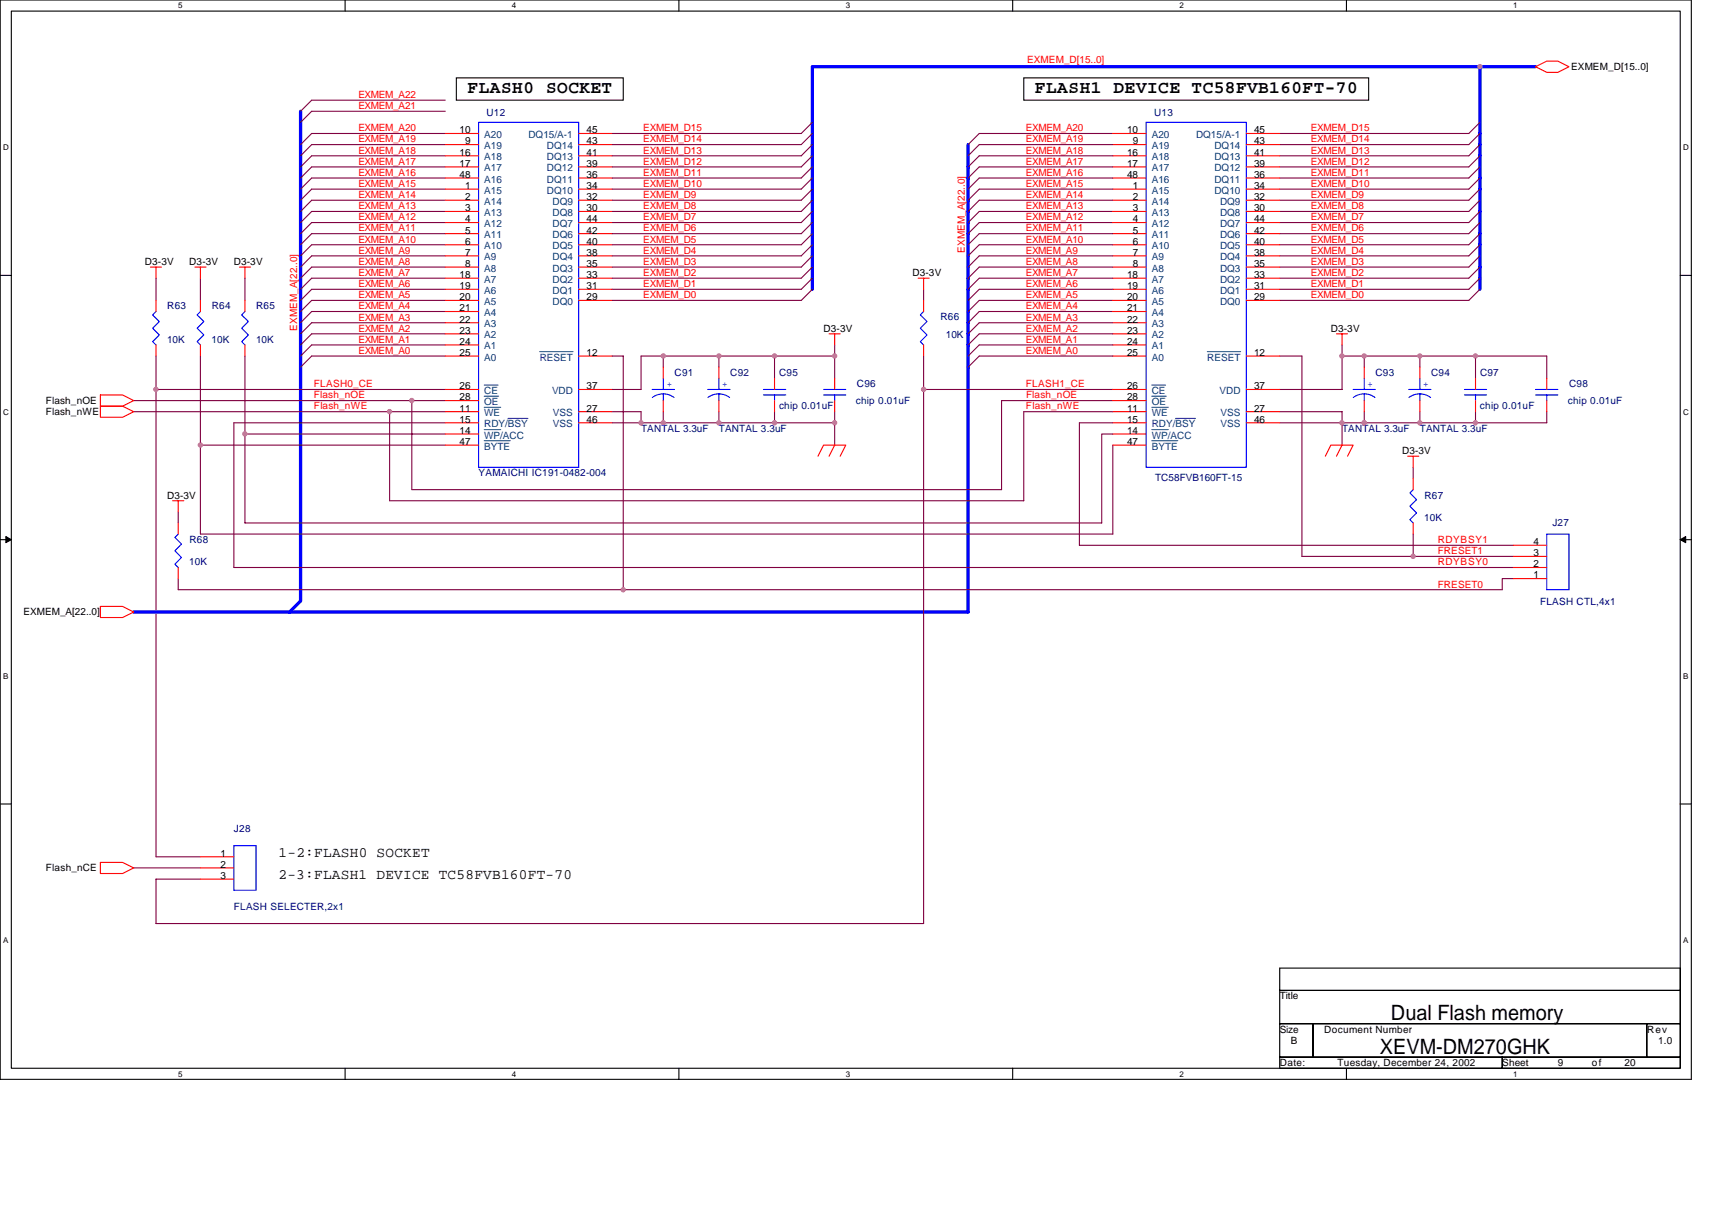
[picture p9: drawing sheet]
<svg xmlns="http://www.w3.org/2000/svg" width="297mm" height="210mm" viewBox="0 0 297 210" stroke-linecap="round" stroke-linejoin="round" font-family="sans-serif">
<path d="M0 0h293.5v187.2h-293.5zM2 1.9h289.5v183.4h-289.5z" fill="none" stroke="#000" stroke-width=".19"/>
<g fill="#fff">
<path d="M30.9 .2h.8v1.6h-.8z"/>
<path d="M30.9 185.5h.8v1.6h-.8z"/>
</g>
<path d="M59.9 0v1.9M59.9 185.3v1.9" fill="none" stroke="#000" stroke-width=".19"/>
<g fill="#fff">
<path d="M88.8 .2h.8v1.6h-.8z"/>
<path d="M88.8 185.5h.8v1.6h-.8z"/>
</g>
<path d="M117.8 0v1.9M117.8 185.3v1.9" fill="none" stroke="#000" stroke-width=".19"/>
<g fill="#fff">
<path d="M146.7 .2h.8v1.6h-.8z"/>
<path d="M146.7 185.5h.8v1.6h-.8z"/>
</g>
<path d="M175.7 0v1.9M175.7 185.3v1.9" fill="none" stroke="#000" stroke-width=".19"/>
<g fill="#fff">
<path d="M204.7 .2h.7v1.6h-.7z"/>
<path d="M204.7 185.5h.7v1.6h-.7z"/>
</g>
<path d="M233.6 0v1.9M233.6 185.3v1.9" fill="none" stroke="#000" stroke-width=".19"/>
<g fill="#fff">
<path d="M262.6 .2h.7v1.6h-.7z"/>
<path d="M262.6 185.5h.7v1.6h-.7z"/>
<path d="M.5 24.8h1v1.6h-1z"/>
<path d="M292 24.8h1v1.6h-1z"/>
<path d="M.5 70.7h1v1.5h-1z"/>
<path d="M292 70.7h1v1.5h-1z"/>
</g>
<path d="M0 47.8h2M291.5 47.8h2" fill="none" stroke="#000" stroke-width=".19"/>
<g fill="#fff">
<path d="M.5 116.5h.9v1.6h-.9z"/>
<path d="M292 116.5h.9v1.6h-.9z"/>
</g>
<path d="M0 93.6h2M291.5 93.6h2" fill="none" stroke="#000" stroke-width=".19"/>
<path d="M1 93.1l1 .5-1 .5zM291.5 93.6l1-.5v1z" fill="#000" stroke="#000" stroke-width=".17"/>
<g fill="#fff">
<path d="M.5 162.4h.9v1.5h-.9z"/>
<path d="M292 162.4h.9v1.5h-.9z"/>
</g>
<path d="M79.2 13.5h28.9v3.9h-28.9zM177.6 13.5h59.9v3.9h-59.9zM0 139.5h2M291.5 139.5h2M222 167.9h69.5v3.9h-69.5zM222 171.8h69.5v5.8h-69.5zM222 177.6h5.8v5.8h-5.8zM227.8 177.6h57.9v5.8h-57.9zM285.7 177.6h5.8v5.8h-5.8zM222 183.4h38.6v1.9h-38.6zM260.6 183.4h30.9v1.9h-30.9z" fill="none" stroke="#000" stroke-width=".19"/>
<g fill="none" stroke="#800040" stroke-width=".19">
<path d="M77.3 17.4h-23.2l-1.9 1.9M77.3 19.3h-23.2l-1.9 1.9M77.3 36.7h-23.2l-1.9 1.9M77.3 32.8h-23.2l-1.9 1.9M77.3 29h-23.2l-1.9 1.9M77.3 23.2h-23.2l-1.9 1.9M77.3 27h-23.2l-1.9 2M77.3 38.6h-23.2l-1.9 1.9M77.3 34.7h-23.2l-1.9 2M77.3 30.9h-23.2l-1.9 1.9M77.3 25.1h-23.2l-1.9 1.9M140.9 36.7l-1.9 1.9h-32.8"/>
<path d="M140.9 34.7l-1.9 2h-32.8M140.9 30.9l-1.9 1.9h-32.8M140.9 25.1l-1.9 1.9h-32.8M140.9 23.2l-1.9 1.9h-32.8M140.9 38.6l-1.9 1.9h-32.8M140.9 32.8l-1.9 1.9h-32.8M140.9 29l-1.9 1.9h-32.8M140.9 21.2l-1.9 2h-32.8M140.9 27l-1.9 2h-32.8M193.1 36.7h-23.2l-1.9 1.9M193.1 32.8h-23.2l-1.9 1.9M193.1 29h-23.2l-1.9 1.9"/>
<path d="M193.1 23.2h-23.2l-1.9 1.9M193.1 27h-23.2l-1.9 2M193.1 38.6h-23.2l-1.9 1.9M193.1 34.7h-23.2l-1.9 2M193.1 30.9h-23.2l-1.9 1.9M193.1 25.1h-23.2l-1.9 1.9M256.8 38.6l-2 1.9h-32.8M256.8 25.1l-2 1.9h-32.8M256.8 27l-2 2h-32.8M256.8 34.7l-2 2h-32.8M256.8 32.8l-2 1.9h-32.8M256.8 36.7l-2 1.9h-32.8"/>
<path d="M256.8 30.9l-2 1.9h-32.8M256.8 29l-2 1.9h-32.8M256.8 21.2l-2 2h-32.8M256.8 23.2l-2 1.9h-32.8M27.1 48.3v3.8M34.8 48.3v3.8M42.5 48.3v3.8M77.3 40.5h-23.2l-1.9 2M77.3 59.8h-23.2l-1.9 2M77.3 50.2h-23.2l-1.9 1.9M77.3 54h-23.2l-1.9 2M77.3 46.3h-23.2l-1.9 2"/>
<path d="M77.3 42.5h-23.2l-1.9 1.9M77.3 57.9h-23.2l-1.9 1.9M77.3 52.1h-23.2l-1.9 1.9M77.3 48.3h-23.2l-1.9 1.9M77.3 56h-23.2l-1.9 1.9M77.3 44.4h-23.2l-1.9 1.9M140.9 48.3l-1.9 1.9h-32.8M140.9 50.2l-1.9 1.9h-32.8M140.9 40.5l-1.9 2h-32.8M140.9 46.3l-1.9 2h-32.8M140.9 42.5l-1.9 1.9h-32.8M140.9 44.4l-1.9 1.9h-32.8"/>
<path d="M144.8 59.8v5.8M160.2 50.2v1.9M168 48.3h.1M193.1 40.5h-23.2l-1.9 2M193.1 59.8h-23.2l-1.9 2M193.1 50.2h-23.2l-1.9 1.9M193.1 54h-23.2l-1.9 2M193.1 42.5h-23.2l-1.9 1.9M193.1 57.9h-23.2l-1.9 1.9M193.1 52.1h-23.2l-1.9 1.9M193.1 48.3h-23.2l-1.9 1.9M193.1 56h-23.2l-1.9 1.9"/>
<path d="M193.1 44.4h-23.2l-1.9 1.9M193.1 46.3h-23.2l-1.9 2M232.9 59.8v7.8h-10.9M256.8 50.2l-2 1.9h-32.8M256.8 42.5l-2 1.9h-32.8M256.8 44.4l-2 1.9h-32.8M256.8 48.3l-2 1.9h-32.8M256.8 46.3l-2 2h-32.8M256.8 40.5l-2 2h-32.8M23.2 71.4h44.4v15.5h110v-15.5h15.5M23.2 69.5h54.1M27.1 61.8v86.8h7.7"/>
<path d="M27.1 67.6h50.2M34.8 61.8v15.4M42.5 61.8v13.5h34.8M42.5 75.3v15.4h148.7v-15.4h1.9M67.6 71.4h9.7M71.5 69.5v15.4h102.3v-15.4h19.3M77.3 77.2h-42.5v15.4h158.3v-15.4M77.3 61.8h-23.2l-1.9 1.9M77.3 73.3h-36.7v25.1h222M106.2 61.8h1.9v40.5M106.2 71.4h5v1.9M106.2 73.3h38.6"/>
<path d="M115.1 61.8v1.9M115.1 71.4v1.9M124.7 61.8v1.9M124.7 71.4v1.9M134.4 61.8v3.8M134.4 71.4v1.9M144.8 71.4v5.8M144.8 61.8h-33.6v5.8h-5M160.2 61.8v98.4h-133.1v-7.7h7.7M160.2 67.6h32.9M193.1 61.8h-23.2l-1.9 1.9M193.1 73.3h-5.8v21.3h75.3"/>
<path d="M222 61.8h3.9v34.7h19.3M222 71.4h10.9v5.8M232.9 61.8h35.5v3.8M236.7 61.8v1.9M236.7 71.4v1.9M246.4 61.8v1.9M246.4 71.4v1.9M256 61.8v3.8M256 71.4v1.9M268.4 71.4v1.9h-46.4M30.9 88.8v1.9M245.2 92.6v3.9h17.4"/>
<path d="M245.2 81.1v1.9M30.9 100.4v1.9h229.7v-1.9h2M23.2 150.6h11.6"/>
</g>
<path d="M52.2 19.3v84.9l-2 2M256.8 11.6v38.6M266.4 11.6h-125.5v38.6M168 25.1v81.1h-144.8" fill="none" stroke="#00f" stroke-width=".57"/>
<g fill="none" stroke="#f00" stroke-width=".19">
<path d="M266.4 11.6l2-1h1.9l1.9 1-1.9 1h-1.9zM77.3 38.6h5.7M77.3 36.7h5.7M77.3 34.7h5.7M77.3 32.8h5.7M77.3 30.9h5.7M77.3 29h5.7M77.3 27h5.7M77.3 25.1h5.7M77.3 23.2h5.7M100.4 38.6h5.8M100.4 36.7h5.8"/>
<path d="M100.4 34.7h5.8M100.4 32.8h5.8M100.4 30.9h5.8M100.4 29h5.8M100.4 27h5.8M100.4 25.1h5.8M100.4 23.2h5.8M193.1 38.6h5.8M193.1 36.7h5.8M193.1 34.7h5.8M193.1 32.8h5.8M193.1 30.9h5.8"/>
<path d="M193.1 29h5.8M193.1 27h5.8M193.1 25.1h5.8M193.1 23.2h5.8M216.2 38.6h5.8M216.2 36.7h5.8M216.2 34.7h5.8M216.2 32.8h5.8M216.2 30.9h5.8M216.2 29h5.8M216.2 27h5.8M216.2 25.1h5.8"/>
<path d="M216.2 23.2h5.8M26.1 46.3h1.9M27.1 46.3v2M27.1 52.1v1.9M27.1 59.8v2M33.8 46.3h1.9M34.8 46.3v2M34.8 52.1v1.9M34.8 59.8v2M41.5 46.3h2M42.5 46.3v2M42.5 52.1v1.9"/>
<path d="M42.5 59.8v2M77.3 57.9h5.7M77.3 46.3h5.7M77.3 48.3h5.7M77.3 59.8h5.7M77.3 56h5.7M77.3 54h5.7M77.3 52.1h5.7M77.3 50.2h5.7M77.3 44.4h5.7M77.3 42.5h5.7M77.3 40.5h5.7"/>
<path d="M100.4 46.3h5.8M100.4 48.3h5.8M100.4 52.1h5.8M100.4 50.2h5.8M100.4 44.4h5.8M100.4 42.5h5.8M100.4 40.5h5.8M143.8 57.9h2M144.8 57.9v1.9M159.3 48.3h1.9M160.2 48.3v1.9M160.2 52.1v1.9"/>
<path d="M160.2 59.8v2M193.1 57.9h5.8M193.1 46.3h5.8M193.1 48.3h5.8M193.1 59.8h5.8M193.1 56h5.8M193.1 54h5.8M193.1 52.1h5.8M193.1 50.2h5.8M193.1 44.4h5.8M193.1 42.5h5.8M193.1 40.5h5.8"/>
<path d="M216.2 46.3h5.8M216.2 48.3h5.8M216.2 52.1h5.8M216.2 50.2h5.8M216.2 44.4h5.8M216.2 42.5h5.8M216.2 40.5h5.8M231.9 57.9h1.9M232.9 57.9v1.9M17.4 68.5h3.9l1.9 1-1.9 1h-3.9zM17.4 70.5h3.9l1.9 .9-1.9 1h-3.9zM77.3 61.8h5.7"/>
<path d="M77.3 67.6h5.7M77.3 69.5h5.7M77.3 77.2h5.7M77.3 71.4h5.7M77.3 73.3h5.7M77.3 75.3h5.7M100.4 61.8h5.8M100.4 67.6h5.8M100.4 71.4h5.8M100.4 73.3h5.8M115.1 63.7v1.9M115.1 69.5v1.9"/>
<path d="M124.7 63.7v1.9M124.7 69.5v1.9M134.4 65.6v2M134.4 69.5v1.9M141.9 79.1l1-1.9h3.8l-.9 1.9M144.8 77.2l-1 1.9M144.8 65.6v2M144.8 69.5v1.9M193.1 61.8h5.8M193.1 67.6h5.8M193.1 69.5h5.8M193.1 77.2h5.8"/>
<path d="M193.1 71.4h5.8M193.1 73.3h5.8M193.1 75.3h5.8M216.2 61.8h5.8M216.2 67.6h5.8M216.2 71.4h5.8M216.2 73.3h5.8M230 79.1l.9-1.9h3.9l-1 1.9M232.9 77.2l-1 1.9M236.7 63.7v1.9M236.7 69.5v1.9M244.2 79.1h2"/>
<path d="M245.2 79.1v2M246.4 63.7v1.9M246.4 69.5v1.9M256 65.6v2M256 69.5v1.9M268.4 65.6v2M268.4 69.5v1.9M29.9 86.9h2M30.9 86.9v1.9M30.9 90.7v1.9M30.9 98.4v2M245.2 83v1.9"/>
<path d="M245.2 90.7v1.9M262.6 98.4h5.8M262.6 96.5h5.8M262.6 94.6h5.8M17.4 105.2h3.9l1.9 1-1.9 .9h-3.9zM262.6 100.4h5.8M17.4 149.6h3.9l1.9 1-1.9 .9h-3.9zM34.8 148.6h5.8M34.8 150.6h5.8M34.8 152.5h5.8"/>
</g>
<g fill="none" stroke="#00f" stroke-width=".19">
<path d="M83 21.2h17.4v59.9h-17.4zM198.9 21.2h17.3v59.9h-17.3zM27.1 54l-.6 .6 1.1 1.2-1.1 1.1 1.1 1.2-1.1 1.2 .6 .5M34.8 54l-.6 .6 1.2 1.2-1.2 1.1 1.2 1.2-1.2 1.2 .6 .5M42.5 54l-.6 .6 1.2 1.2-1.2 1.1 1.2 1.2-1.2 1.2 .6 .5M160.2 54l-.5 .6 1.1 1.2-1.1 1.1 1.1 1.2-1.1 1.2 .5 .5M113.2 67.6h3.8M113.2 69a3.1 3.1 0 0 1 3.7 0M115.1 65.6v2M115.1 68.3v1.2M122.8 67.6h3.9M122.8 69a3.1 3.1 0 0 1 3.8 0"/>
<path d="M124.7 65.6v2M124.7 68.3v1.2M132.5 67.6h3.8M132.5 68.5h3.8M134.4 68.5v1M142.9 67.6h3.8M142.9 68.5h3.8M144.8 68.5v1M234.8 67.6h3.8M234.8 69a3.1 3.1 0 0 1 3.8 0M236.7 65.6v2M236.7 68.3v1.2"/>
<path d="M244.4 67.6h3.9M244.5 69a3.1 3.1 0 0 1 3.7 0M246.4 65.6v2M246.4 68.3v1.2M254.1 67.6h3.8M254.1 68.5h3.8M256 68.5v1M266.4 67.6h3.9M266.4 68.5h3.9M268.4 68.5v1M30.9 92.6l-.6 .6 1.2 1.2-1.2 1.1 1.2 1.2-1.2 1.2 .6 .5M245.2 84.9l-.6 .6 1.2 1.2-1.2 1.1 1.2 1.2-1.2 1.1 .6 .6"/>
<path d="M268.4 92.6h3.8v9.7h-3.8zM40.6 146.7h3.8v7.7h-3.8z"/>
</g>
<g fill="none" stroke="#004080" stroke-width=".17">
<path d="M84 66.8h2.4M84 68.7h2.5M84 76.5h4.5M84 70.7h2.9M84 74.5h2.9M88.1 72.6h3.5M93.6 61h5.8M199.8 66.8h2.4M199.8 68.7h2.6M199.8 76.5h4.6M199.8 70.7h2.9M199.8 74.5h2.9"/>
<path d="M204 72.6h3.4M209.5 61h5.8"/>
</g>
<g fill="#f0f" stroke="#f0f" stroke-width=".19">
<circle cx="108.1" cy="102.3" r=".38"/>
<circle cx="67.6" cy="71.4" r=".38"/>
<circle cx="71.4" cy="69.5" r=".38"/>
<circle cx="27.1" cy="67.6" r=".38"/>
<circle cx="111.2" cy="73.3" r=".38"/>
<circle cx="256" cy="73.3" r=".38"/>
<circle cx="246.3" cy="61.8" r=".38"/>
<circle cx="236.7" cy="73.3" r=".38"/>
<circle cx="232.8" cy="73.3" r=".38"/>
<circle cx="232.8" cy="61.8" r=".38"/>
<circle cx="256" cy="61.8" r=".38"/>
<circle cx="246.3" cy="73.3" r=".38"/>
<circle cx="236.7" cy="61.8" r=".38"/>
<circle cx="124.7" cy="73.3" r=".38"/>
<circle cx="256.8" cy="11.6" r=".38"/>
<circle cx="134.4" cy="73.3" r=".38"/>
<circle cx="144.8" cy="73.3" r=".38"/>
<circle cx="115.1" cy="73.3" r=".38"/>
<circle cx="134.4" cy="61.8" r=".38"/>
<circle cx="144.8" cy="61.8" r=".38"/>
<circle cx="115.1" cy="61.8" r=".38"/>
<circle cx="124.7" cy="61.8" r=".38"/>
<circle cx="160.3" cy="67.6" r=".38"/>
<circle cx="42.5" cy="75.3" r=".38"/>
<circle cx="34.8" cy="77.2" r=".38"/>
<circle cx="245.2" cy="96.5" r=".38"/>
</g>
<g font-size="3.7">
<text x="241.3" y="177">Dual Flash memory</text>
<text x="239.4" y="182.8">XEVM-DM270GHK</text>
</g>
<g font-size="3.1">
<text x="81.1" y="16.1">FLASH0 SOCKET</text>
<text x="179.6" y="16.1">FLASH1 DEVICE TC58FVB160FT-70</text>
</g>
<g font-size="2.5">
<text x="48.3" y="148.7">1-2:FLASH0 SOCKET</text>
<text x="48.3" y="152.5">2-3:FLASH1 DEVICE TC58FVB160FT-70</text>
</g>
<g font-size="1.7" fill="#f00">
<text x="178.2" y="11">EXMEM_D[15..0]</text>
<text x="62.2" y="17">EXMEM_A22</text>
<text x="62.2" y="22.8">EXMEM_A20</text>
<text x="62.2" y="18.9">EXMEM_A21</text>
<text x="111.6" y="22.8">EXMEM_D15</text>
<text x="178" y="22.8">EXMEM_A20</text>
<text x="227.4" y="22.8">EXMEM_D15</text>
<text x="62.2" y="26.6">EXMEM_A18</text>
<text x="62.2" y="24.7">EXMEM_A19</text>
<text x="62.2" y="28.6">EXMEM_A17</text>
<text x="111.6" y="26.6">EXMEM_D13</text>
<text x="111.6" y="24.7">EXMEM_D14</text>
<text x="111.6" y="28.6">EXMEM_D12</text>
<text x="178" y="26.6">EXMEM_A18</text>
<text x="178" y="24.7">EXMEM_A19</text>
<text x="178" y="28.6">EXMEM_A17</text>
<text x="227.4" y="28.6">EXMEM_D12</text>
<text x="227.4" y="26.6">EXMEM_D13</text>
<text x="227.4" y="24.7">EXMEM_D14</text>
<text x="62.2" y="34.4">EXMEM_A14</text>
<text x="62.2" y="32.4">EXMEM_A15</text>
<text x="62.2" y="30.5">EXMEM_A16</text>
<text x="111.6" y="32.4">EXMEM_D10</text>
<text x="111.6" y="34.4">EXMEM_D9</text>
<text x="111.6" y="30.5">EXMEM_D11</text>
<text x="178" y="34.4">EXMEM_A14</text>
<text x="178" y="32.4">EXMEM_A15</text>
<text x="178" y="30.5">EXMEM_A16</text>
<text x="227.4" y="30.5">EXMEM_D11</text>
<text x="227.4" y="32.4">EXMEM_D10</text>
<text x="227.4" y="34.4">EXMEM_D9</text>
<text x="62.2" y="36.3">EXMEM_A13</text>
<text x="62.2" y="38.2">EXMEM_A12</text>
<text x="62.2" y="40.2">EXMEM_A11</text>
<text x="111.6" y="36.3">EXMEM_D8</text>
<text x="111.6" y="38.2">EXMEM_D7</text>
<text x="111.6" y="40.2">EXMEM_D6</text>
<text x="178" y="36.3">EXMEM_A13</text>
<text x="178" y="40.2">EXMEM_A11</text>
<text x="178" y="38.2">EXMEM_A12</text>
<text x="227.4" y="38.2">EXMEM_D7</text>
<text x="227.4" y="40.2">EXMEM_D6</text>
<text x="227.4" y="36.3">EXMEM_D8</text>
<text x="62.2" y="47.9">EXMEM_A7</text>
<text x="62.2" y="44">EXMEM_A9</text>
<text x="62.2" y="42.1">EXMEM_A10</text>
<text x="62.2" y="46">EXMEM_A8</text>
<text x="111.6" y="47.9">EXMEM_D2</text>
<text x="111.6" y="44">EXMEM_D4</text>
<text x="111.6" y="46">EXMEM_D3</text>
<text x="111.6" y="42.1">EXMEM_D5</text>
<text x="167.4" y="43.8" transform="rotate(-90 167.4 43.8)">EXMEM_A[22..0]</text>
<text x="178" y="42.1">EXMEM_A10</text>
<text x="178" y="46">EXMEM_A8</text>
<text x="178" y="47.9">EXMEM_A7</text>
<text x="178" y="44">EXMEM_A9</text>
<text x="227.4" y="44">EXMEM_D4</text>
<text x="227.4" y="46">EXMEM_D3</text>
<text x="227.4" y="42.1">EXMEM_D5</text>
<text x="227.4" y="47.9">EXMEM_D2</text>
<text x="62.2" y="49.8">EXMEM_A6</text>
<text x="62.2" y="51.7">EXMEM_A5</text>
<text x="62.2" y="53.7">EXMEM_A4</text>
<text x="111.6" y="49.8">EXMEM_D1</text>
<text x="111.6" y="51.7">EXMEM_D0</text>
<text x="178" y="51.7">EXMEM_A5</text>
<text x="178" y="49.8">EXMEM_A6</text>
<text x="178" y="53.7">EXMEM_A4</text>
<text x="227.4" y="51.7">EXMEM_D0</text>
<text x="227.4" y="49.8">EXMEM_D1</text>
<text x="51.6" y="57.3" transform="rotate(-90 51.6 57.3)">EXMEM_A[22..0]</text>
<text x="62.2" y="57.5">EXMEM_A2</text>
<text x="62.2" y="55.6">EXMEM_A3</text>
<text x="62.2" y="59.5">EXMEM_A1</text>
<text x="178" y="55.6">EXMEM_A3</text>
<text x="178" y="59.5">EXMEM_A1</text>
<text x="178" y="57.5">EXMEM_A2</text>
<text x="62.2" y="61.4">EXMEM_A0</text>
<text x="178" y="61.4">EXMEM_A0</text>
<text x="54.5" y="67.2">FLASH0_CE</text>
<text x="54.5" y="71">Flash_nWE</text>
<text x="54.5" y="69.1">Flash_nOE</text>
<text x="178" y="67.2">FLASH1_CE</text>
<text x="178" y="71">Flash_nWE</text>
<text x="178" y="69.1">Flash_nOE</text>
<text x="249.4" y="94.2">RDYBSY1</text>
<text x="249.4" y="98.1">RDYBSY0</text>
<text x="249.4" y="96.1">FRESET1</text>
<text x="249.4" y="101.9">FRESET0</text>
</g>
<g font-size="1.7">
<text x="272.6" y="12.1">EXMEM_D[15..0]</text>
<text x="79.7" y="23.1">10</text>
<text x="101.8" y="23.1">45</text>
<text x="195.6" y="23.1">10</text>
<text x="217.6" y="23.1">45</text>
<text x="79.7" y="28.9">17</text>
<text x="79.7" y="27">16</text>
<text x="80.7" y="25.1">9</text>
<text x="101.8" y="28.9">39</text>
<text x="101.8" y="27">41</text>
<text x="101.8" y="25.1">43</text>
<text x="195.6" y="28.9">17</text>
<text x="195.6" y="27">16</text>
<text x="196.5" y="25.1">9</text>
<text x="217.6" y="28.9">39</text>
<text x="217.6" y="27">41</text>
<text x="217.6" y="25.1">43</text>
<text x="79.7" y="30.9">48</text>
<text x="80.7" y="34.7">2</text>
<text x="80.7" y="32.8">1</text>
<text x="101.8" y="32.8">34</text>
<text x="101.8" y="30.9">36</text>
<text x="101.8" y="34.7">32</text>
<text x="195.6" y="30.9">48</text>
<text x="196.5" y="34.7">2</text>
<text x="196.5" y="32.8">1</text>
<text x="217.6" y="32.8">34</text>
<text x="217.6" y="30.9">36</text>
<text x="217.6" y="34.7">32</text>
<text x="80.7" y="40.5">5</text>
<text x="80.7" y="38.6">4</text>
<text x="80.7" y="36.7">3</text>
<text x="101.8" y="40.5">42</text>
<text x="101.8" y="38.6">44</text>
<text x="101.8" y="36.7">30</text>
<text x="196.5" y="40.5">5</text>
<text x="196.5" y="38.6">4</text>
<text x="196.5" y="36.7">3</text>
<text x="217.6" y="40.5">42</text>
<text x="217.6" y="38.6">44</text>
<text x="217.6" y="36.7">30</text>
<text x="25.1" y="45.9">D3-3V</text>
<text x="32.8" y="45.9">D3-3V</text>
<text x="40.6" y="45.9">D3-3V</text>
<text x="80.7" y="46.3">8</text>
<text x="80.7" y="44.4">7</text>
<text x="80.7" y="42.4">6</text>
<text x="101.8" y="46.3">35</text>
<text x="101.8" y="44.4">38</text>
<text x="101.8" y="42.4">40</text>
<text x="158.3" y="47.9">D3-3V</text>
<text x="196.5" y="46.3">8</text>
<text x="196.5" y="44.4">7</text>
<text x="196.5" y="42.4">6</text>
<text x="217.6" y="46.3">35</text>
<text x="217.6" y="44.4">38</text>
<text x="217.6" y="42.4">40</text>
<text x="79.7" y="52.1">20</text>
<text x="79.7" y="50.2">19</text>
<text x="79.7" y="48.2">18</text>
<text x="101.8" y="52.1">29</text>
<text x="101.8" y="50.2">31</text>
<text x="101.8" y="48.2">33</text>
<text x="195.6" y="52.1">20</text>
<text x="195.6" y="50.2">19</text>
<text x="195.6" y="48.2">18</text>
<text x="217.6" y="52.1">29</text>
<text x="217.6" y="50.2">31</text>
<text x="217.6" y="48.2">33</text>
<text x="79.7" y="59.8">24</text>
<text x="79.7" y="57.9">23</text>
<text x="79.7" y="56">22</text>
<text x="79.7" y="54">21</text>
<text x="142.9" y="57.5">D3-3V</text>
<text x="195.6" y="59.8">24</text>
<text x="195.6" y="57.9">23</text>
<text x="195.6" y="56">22</text>
<text x="195.6" y="54">21</text>
<text x="230.9" y="57.5">D3-3V</text>
<text x="79.7" y="61.7">25</text>
<text x="101.8" y="61.7">12</text>
<text x="195.6" y="61.7">25</text>
<text x="217.6" y="61.7">12</text>
<text x="8" y="70.1">Flash_nOE</text>
<text x="79.7" y="67.5">26</text>
<text x="79.7" y="69.5">28</text>
<text x="79.7" y="71.4">11</text>
<text x="101.8" y="67.5">37</text>
<text x="101.8" y="71.4">27</text>
<text x="195.6" y="67.5">26</text>
<text x="195.6" y="69.5">28</text>
<text x="195.6" y="71.4">11</text>
<text x="217.6" y="67.5">37</text>
<text x="217.6" y="71.4">27</text>
<text x="8" y="72">Flash_nWE</text>
<text x="79.7" y="77.2">47</text>
<text x="79.7" y="73.3">15</text>
<text x="79.7" y="75.3">14</text>
<text x="101.8" y="73.3">46</text>
<text x="195.6" y="77.2">47</text>
<text x="195.6" y="73.3">15</text>
<text x="195.6" y="75.3">14</text>
<text x="217.6" y="73.3">46</text>
<text x="243.3" y="78.8">D3-3V</text>
<text x="29" y="86.5">D3-3V</text>
<text x="266" y="94.6">4</text>
<text x="266" y="100.4">1</text>
<text x="266" y="98.4">2</text>
<text x="266" y="96.5">3</text>
<text x="4.1" y="106.7">EXMEM_A[22..0]</text>
<text x="38.2" y="148.6">1</text>
<text x="8" y="151.2">Flash_nCE</text>
<text x="38.2" y="150.5">2</text>
<text x="38.2" y="152.5">3</text>
<text x="222" y="173.4">Title</text>
<text x="222" y="179.1">Size</text>
<text x="229.8" y="179.1">Document Number</text>
<text x="285.8" y="179.1">Rev</text>
<text x="222.1" y="184.9">Date:</text>
<text x="224" y="181.1">B</text>
<text x="232.1" y="184.9">Tuesday, December 24, 2002</text>
<text x="260.6" y="184.9">Sheet</text>
<text x="270.3" y="184.9">9</text>
<text x="276.2" y="184.9">of</text>
<text x="281.9" y="184.9">20</text>
<text x="287.7" y="181.1">1.0</text>
</g>
<g font-size="1.7" fill="#004080">
<text x="84" y="23.9">A20</text>
<text x="91.7" y="23.9">DQ15/A-1</text>
<text x="199.8" y="23.9">A20</text>
<text x="207.5" y="23.9">DQ15/A-1</text>
<text x="84" y="29.7">A17</text>
<text x="84" y="27.8">A18</text>
<text x="84" y="25.9">A19</text>
<text x="94.9" y="29.7">DQ12</text>
<text x="94.9" y="27.8">DQ13</text>
<text x="94.9" y="25.9">DQ14</text>
<text x="199.8" y="29.7">A17</text>
<text x="199.8" y="27.8">A18</text>
<text x="199.8" y="25.9">A19</text>
<text x="210.7" y="29.7">DQ12</text>
<text x="210.7" y="27.8">DQ13</text>
<text x="210.7" y="25.9">DQ14</text>
<text x="84" y="35.5">A14</text>
<text x="84" y="33.6">A15</text>
<text x="84" y="31.7">A16</text>
<text x="94.9" y="33.6">DQ10</text>
<text x="94.9" y="31.7">DQ11</text>
<text x="95.9" y="35.5">DQ9</text>
<text x="199.8" y="35.5">A14</text>
<text x="199.8" y="33.6">A15</text>
<text x="199.8" y="31.7">A16</text>
<text x="210.7" y="33.6">DQ10</text>
<text x="210.7" y="31.7">DQ11</text>
<text x="211.7" y="35.5">DQ9</text>
<text x="84" y="41.3">A11</text>
<text x="84" y="39.4">A12</text>
<text x="84" y="37.5">A13</text>
<text x="95.9" y="41.3">DQ6</text>
<text x="95.9" y="39.4">DQ7</text>
<text x="95.9" y="37.5">DQ8</text>
<text x="199.8" y="41.3">A11</text>
<text x="199.8" y="39.4">A12</text>
<text x="199.8" y="37.5">A13</text>
<text x="211.7" y="41.3">DQ6</text>
<text x="211.7" y="39.4">DQ7</text>
<text x="211.7" y="37.5">DQ8</text>
<text x="84" y="47.1">A8</text>
<text x="84" y="45.2">A9</text>
<text x="84" y="43.2">A10</text>
<text x="95.9" y="47.1">DQ3</text>
<text x="95.9" y="45.2">DQ4</text>
<text x="95.9" y="43.2">DQ5</text>
<text x="199.8" y="47.1">A8</text>
<text x="199.8" y="45.2">A9</text>
<text x="199.8" y="43.2">A10</text>
<text x="211.7" y="47.1">DQ3</text>
<text x="211.7" y="45.2">DQ4</text>
<text x="211.7" y="43.2">DQ5</text>
<text x="84" y="52.9">A5</text>
<text x="84" y="51">A6</text>
<text x="84" y="49">A7</text>
<text x="95.9" y="52.9">DQ0</text>
<text x="95.9" y="51">DQ1</text>
<text x="95.9" y="49">DQ2</text>
<text x="199.8" y="52.9">A5</text>
<text x="199.8" y="51">A6</text>
<text x="199.8" y="49">A7</text>
<text x="211.7" y="52.9">DQ0</text>
<text x="211.7" y="51">DQ1</text>
<text x="211.7" y="49">DQ2</text>
<text x="84" y="58.7">A2</text>
<text x="84" y="56.8">A3</text>
<text x="84" y="54.8">A4</text>
<text x="199.8" y="58.7">A2</text>
<text x="199.8" y="56.8">A3</text>
<text x="199.8" y="54.8">A4</text>
<text x="84" y="62.5">A0</text>
<text x="84" y="60.6">A1</text>
<text x="93.6" y="62.5">RESET</text>
<text x="199.8" y="62.5">A0</text>
<text x="199.8" y="60.6">A1</text>
<text x="209.5" y="62.5">RESET</text>
<text x="84" y="68.3">CE</text>
<text x="84" y="70.3">OE</text>
<text x="95.8" y="68.3">VDD</text>
<text x="199.8" y="68.3">CE</text>
<text x="199.8" y="70.3">OE</text>
<text x="211.6" y="68.3">VDD</text>
<text x="84" y="78">BYTE</text>
<text x="84" y="72.2">WE</text>
<text x="84" y="74.1">RDY/BSY</text>
<text x="84" y="76.1">WP/ACC</text>
<text x="95.9" y="72.2">VSS</text>
<text x="95.9" y="74.1">VSS</text>
<text x="199.8" y="78">BYTE</text>
<text x="199.8" y="72.2">WE</text>
<text x="199.8" y="74.1">RDY/BSY</text>
<text x="199.8" y="76.1">WP/ACC</text>
<text x="211.8" y="72.2">VSS</text>
<text x="211.8" y="74.1">VSS</text>
</g>
<g font-size="1.7" fill="#000080">
<text x="84.4" y="20.1">U12</text>
<text x="200.2" y="20.1">U13</text>
<text x="29" y="53.7">R63</text>
<text x="36.7" y="53.7">R64</text>
<text x="44.4" y="53.7">R65</text>
<text x="29" y="59.5">10K</text>
<text x="36.7" y="59.5">10K</text>
<text x="44.4" y="59.5">10K</text>
<text x="163.2" y="55.6">R66</text>
<text x="164.1" y="58.7">10K</text>
<text x="117" y="65.2">C91</text>
<text x="126.7" y="65.2">C92</text>
<text x="135.2" y="65.2">C95</text>
<text x="238.7" y="65.2">C93</text>
<text x="248.3" y="65.2">C94</text>
<text x="256.8" y="65.2">C97</text>
<text x="135.2" y="71">chip 0.01uF</text>
<text x="148.5" y="70.1">chip 0.01uF</text>
<text x="148.7" y="67.2">C96</text>
<text x="256.8" y="71">chip 0.01uF</text>
<text x="272" y="70.1">chip 0.01uF</text>
<text x="272.2" y="67.2">C98</text>
<text x="111.2" y="74.9">TANTAL 3.3uF</text>
<text x="124.7" y="74.9">TANTAL 3.3uF</text>
<text x="232.9" y="74.9">TANTAL 3.3uF</text>
<text x="246.4" y="74.9">TANTAL 3.3uF</text>
<text x="83" y="82.6">YAMAICHI IC191-0482-004</text>
<text x="200.4" y="83.4">TC58FVB160FT-15</text>
<text x="247.1" y="86.5">R67</text>
<text x="32.9" y="94.2">R68</text>
<text x="247.1" y="90.3">10K</text>
<text x="269.3" y="91.3">J27</text>
<text x="32.8" y="98.1">10K</text>
<text x="267.2" y="105">FLASH CTL,4x1</text>
<text x="40.6" y="144.4">J28</text>
<text x="40.6" y="157.9">FLASH SELECTER,2x1</text>
</g>
<g font-size="1.7" fill="#00f">
<text x="115.7" y="67.2">+</text>
<text x="125.3" y="67.2">+</text>
<text x="237.3" y="67.2">+</text>
<text x="246.9" y="67.2">+</text>
</g>
<g font-size="1.4">
<text x="30.9" y="1.5">5</text>
<text x="88.8" y="1.5">4</text>
<text x="146.7" y="1.5">3</text>
<text x="204.7" y="1.5">2</text>
<text x="262.6" y="1.5">1</text>
<text x=".5" y="26.1">D</text>
<text x="292" y="26.1">D</text>
<text x=".5" y="71.9">C</text>
<text x="292" y="71.9">C</text>
<text x=".5" y="117.8">B</text>
<text x="292" y="117.8">B</text>
<text x=".5" y="163.6">A</text>
<text x="292" y="163.6">A</text>
<text x="30.9" y="186.8">5</text>
<text x="88.8" y="186.8">4</text>
<text x="146.7" y="186.8">3</text>
<text x="204.7" y="186.8">2</text>
<text x="262.6" y="186.8">1</text>
</g>
</svg>
